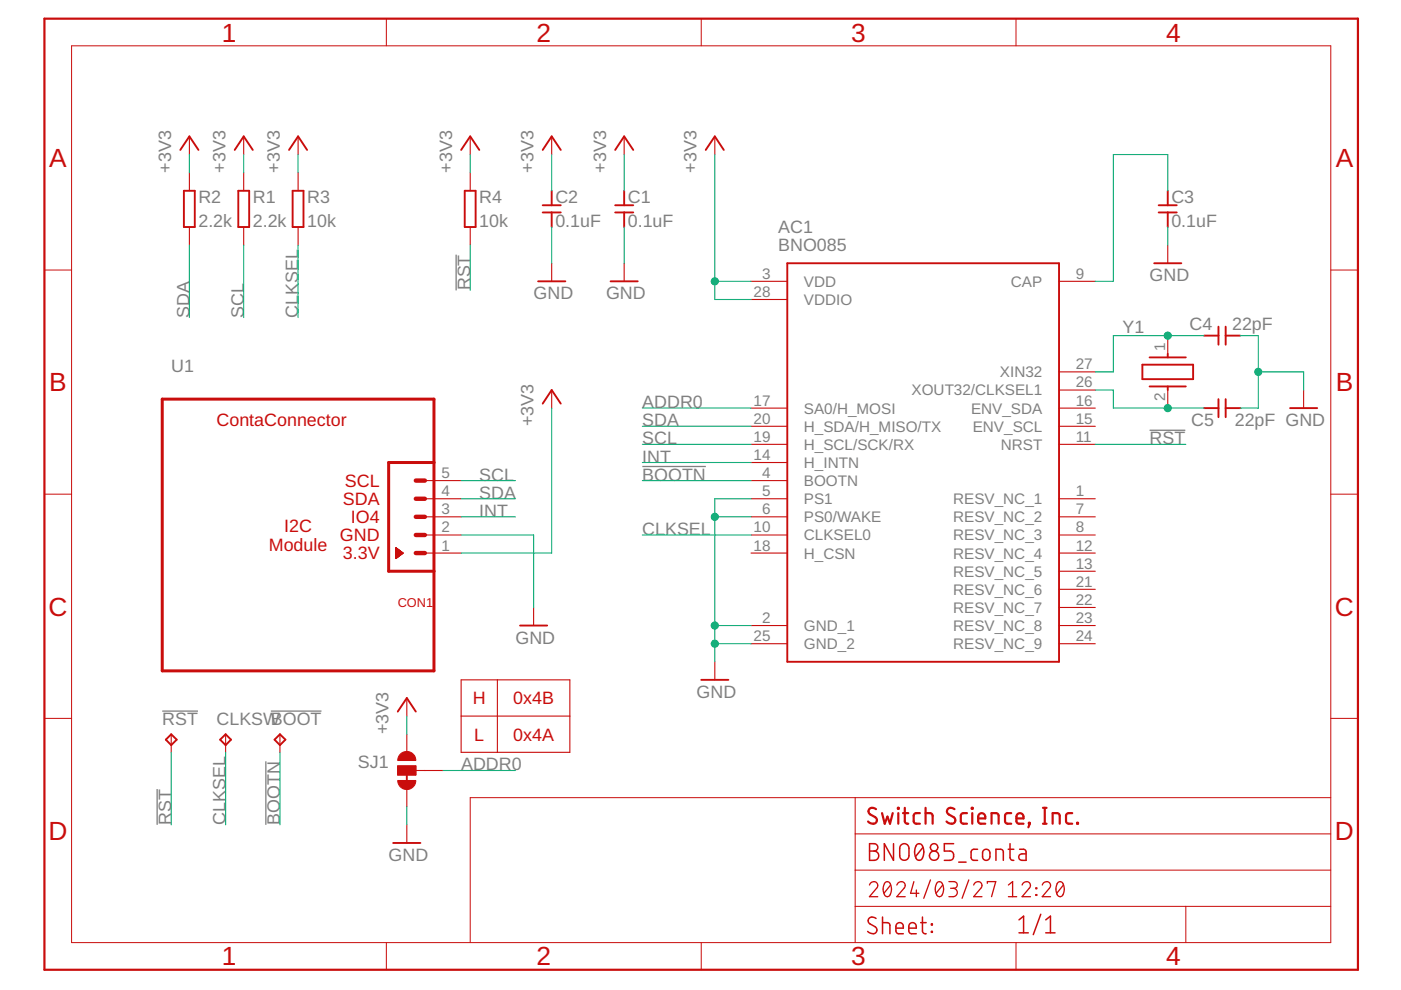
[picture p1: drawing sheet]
<svg xmlns="http://www.w3.org/2000/svg" width="297mm" height="210mm" viewBox="0 0 297 210" stroke-linecap="round" stroke-linejoin="round" font-family="sans-serif">
<path d="M96.7 54v7.6M136.2 98.9h13.4M243.7 91.2h7.6M34.4 150.8h7.6M57.4 150.8h10.8M33.3 167.3v7.6M56.4 161.4v13.5" fill="none" stroke="#808080" stroke-width=".28"/>
<g fill="none" stroke="#c90d0c" stroke-width=".23">
<path d="M40.2 28.9v3.9M40.2 36.6v3.8M51.7 28.9v3.9M51.7 36.6v3.8M63.2 28.9v3.9M63.2 36.6v3.8M99.7 28.9v3.9M99.7 36.6v3.8M117 28.9v3.9M132.3 28.9v3.9M151.6 28.9v3.9M40.2 48.1v3.9"/>
<path d="M51.7 48.1v3.9M63.2 48.1v3.9M99.7 48.1v3.9M117 55.8v3.8M132.3 55.8v3.8M159.2 59.6h7.7M224.5 59.6h7.7M247.6 52v3.8M159.2 63.5h7.7M224.5 78.8h7.7M247.6 71.2v3.8M117 82.7v3.8"/>
<path d="M159.2 94.2h7.7M159.2 98.1h7.7M159.2 90.4h7.7M159.2 86.5h7.7M224.5 94.2h7.7M224.5 90.4h7.7M224.5 86.5h7.7M224.5 82.7h7.7M247.6 82.7v3.8M276.4 82.7v3.8M90.1 105.7h7.7M90.1 101.9h7.7"/>
<path d="M90.1 109.6h7.7M90.1 113.4h7.7M90.1 117.3h7.7M159.2 105.7h7.7M159.2 101.9h7.7M159.2 109.6h7.7M159.2 113.4h7.7M159.2 117.3h7.7M224.5 105.7h7.7M224.5 109.6h7.7M224.5 113.4h7.7M224.5 117.3h7.7"/>
<path d="M113.1 128.8v3.8M159.2 132.6h7.7M159.2 136.5h7.7M224.5 132.6h7.7M224.5 121.1h7.7M224.5 124.9h7.7M224.5 128.8h7.7M224.5 136.5h7.7M36.3 155.7v3.8M47.8 155.7v3.8M59.4 155.7v3.8M86.3 148v3.8"/>
<path d="M86.3 155.7v3.8M97.8 144.1h23v15.4h-23zM97.8 151.8h23M105.5 144.1v15.4M151.6 140.3v3.8M84.3 162.4h3.9v1.9h-3.9zM86.3 167.2v3.8M86.3 174.9v3.8M88.2 163.4h5.7"/>
</g>
<g fill="none" stroke="#c90d0c" stroke-width=".4">
<path d="M38.2 31.8l2-2.9 1.9 2.9M49.8 31.8l1.9-2.9 1.9 2.9M61.3 31.8l1.9-2.9 1.9 2.9M97.8 31.8l1.9-2.9 1.9 2.9M115.1 31.8l1.9-2.9 1.9 2.9M130.4 31.8l1.9-2.9 2 2.9M149.6 31.8l2-2.9 1.9 2.9M39 40.4h2.3v7.7h-2.3zM50.5 40.4h2.3v7.7h-2.3zM62 40.4h2.3v7.7h-2.3zM98.5 40.4h2.3v7.7h-2.3zM114.1 59.6h5.8"/>
<path d="M115.1 45h3.8M115.1 43.5h3.8M117 40.4v3.1M117 45v3.1M129.5 59.6h5.7M130.4 45h3.9M130.4 43.5h3.9M132.3 40.4v3.1M132.3 45v3.1M166.9 55.8h57.6v84.5h-57.6zM244.7 55.8h5.8M245.7 45h3.8"/>
<path d="M245.7 43.5h3.8M247.6 40.4v3.1M247.6 45v3.1M242.2 77.3h10.8v3.1h-10.8zM243.7 75.8h7.7M247.6 75v.8M255.3 71.2h3M258.3 69.3v3.8M259.9 69.3v3.8M259.9 71.2h3.1M115.1 85.6l1.9-2.9 1.9 2.9M243.7 81.9h7.7"/>
<path d="M247.6 81.9v.8M255.3 86.5h3M258.3 84.6v3.9M259.9 84.6v3.9M259.9 86.5h3.1M273.5 86.5h5.8M110.3 132.6h5.7M36.3 155.7l1.2 1.1-1.2 1.2-1.1-1.2zM46.7 156.8l1.1-1.1 1.2 1.1-1.2 1.2zM58.2 156.8l1.2-1.1 1.1 1.1-1.1 1.2zM84.3 150.9l2-2.9 1.9 2.9M148.7 144.1h5.7"/>
<path d="M83.4 178.7h5.7M86.3 163.4v3.8"/>
</g>
<path d="M34.4 84.6h57.6v57.6h-57.6zM92 98.1h-9.6v23h9.6" fill="none" stroke="#c90d0c" stroke-width=".63"/>
<path d="M88.2 105.7h1.9M88.2 101.9h1.9M88.2 113.4h1.9M88.2 109.6h1.9M88.2 117.3h1.9" fill="none" stroke="#c90d0c" stroke-width=".93"/>
<g fill="none" stroke="#c90d0c" stroke-width=".21">
<path d="M15.2 9.7h267v190.2h-267zM81.9 4v5.7M148.7 4v5.7M215.4 4v5.7M9.4 57.3h5.8M282.2 57.3h5.7M9.4 104.8h5.8M83.9 116.1v2.3M83.9 116.1l1.6 1.2M83.9 118.4h.1M83.9 117.2l1.6 .1M83.9 117.2h1.5"/>
<path d="M83.9 117.1l1.4 .1M83.9 117.1h1.3M83.9 117l1.3 .1M83.9 117h1.2M83.9 116.9h1.1M83.9 116.8h1M83.9 116.8h.9M83.9 116.7h.9M83.9 116.6l.8 .1M83.9 116.6h.7M83.9 116.5l.6 .1M83.9 116.5h.6"/>
<path d="M83.9 116.4l.5 .1M83.9 116.4h.4M83.9 116.3l.4 .1M83.9 116.3h.3M83.9 116.2h.2M83.9 116.1h.1M84.1 118.3l-.2 .1M84.1 118.3h-.2M84.2 118.2l-.3 .1M84.2 118.2h-.3M84.3 118.1l-.4 .1M84.4 118.1h-.5"/>
<path d="M84.5 118l-.6 .1M84.5 118h-.6M84.6 117.9l-.7 .1M84.7 117.9h-.8M84.8 117.8l-.9 .1M84.8 117.8h-.9M84.9 117.7h-1M85 117.6l-1.1 .1M85 117.6h-1.1M85.1 117.5l-1.2 .1M85.2 117.5h-1.3M85.3 117.4l-1.4 .1"/>
<path d="M85.3 117.4h-1.4M85.4 117.3l-1.5 .1M85.4 117.3h-1.5M85.5 117.3l-1.6 1.1M282.2 104.8h5.7M9.4 152.3h5.8M282.2 152.3h5.7M181.3 169.1v30.8M181.3 176.8h100.9M282.2 169.1h-182.5v30.8M81.9 199.9v5.7M148.7 199.9v5.7"/>
<path d="M181.3 192.2h100.9M181.3 184.5h100.9M215.4 199.9v5.7M251.4 192.2v7.7"/>
</g>
<g fill="#c90d0c" stroke="#c90d0c" stroke-width=".21">
<path d="M84.3 165.5h3.9a1.92 1.92 0 0 1-2 1.9 1.92 1.92 0 0 1-1.9-1.9z" fill-rule="evenodd"/>
<path d="M84.8 160a1.92 1.92 0 0 1 2.1-.6 1.92 1.92 0 0 1 1.3 1.8h-3.9l.1-.5z" fill-rule="evenodd"/>
</g>
<path d="M84.3 162.4h3.9v1.9h-3.9z" fill="#c90d0c" stroke="#c90d0c" stroke-width=".21"/>
<g fill="none" stroke="#c90d0c" stroke-width=".32">
<path d="M184.4 178.9h.9a.78 .78 0 0 1 .8 .8 .78 .78 0 0 1-.8 .7 .98 .98 0 0 1 1 1 .98 .98 0 0 1-1 1h-.9zM189.4 178.9v3.5l-1.9-3.5v3.5M191.1 179.1a.99 .99 0 0 1 1-.1 .99 .99 0 0 1 .6 .9v1.5a.98 .98 0 0 1-1 1 .98 .98 0 0 1-.9-1v-1.5zM194.5 179l.6-.1a2.33 2.33 0 0 1 0 3.5h-.4a2.48 2.48 0 0 1-.2-3.4zM195.7 179.7l-1.6 1.9M202.2 178.9h-2v1.5h1.2a1 1 0 0 1 .8 1 1 1 0 0 1-.8 1h-1.2M214.1 178.9l.1 3.1 .2 .3 .5 .1M184.4 180.4h.9M185.7 194.7a.91 .91 0 0 0-1.1-.2 .91 .91 0 0 0-.4 1.1l1.3 .9a.85 .85 0 0 1 .2 1.2 .85 .85 0 0 1-1.2 .1l-.5-.3M187.1 195.6h1.2l.3 .3 .1 2.1M187.1 194.4v3.6M189.9 196.8h1.6a.82 .82 0 0 0-.5-1.2 .82 .82 0 0 0-1.1 .8v1l.3 .5 1.3 .1"/>
<path d="M192.7 196.8h1.6a.83 .83 0 0 0-.6-1.2 .83 .83 0 0 0-1 .8v1l.2 .5 1.4 .1M195.2 195.6h1.2M195.6 194.4v3.2l.4 .4h.4M197.5 195.9h.2v.2h-.2zM197.5 197.5h.2v.2h-.2zM203.3 182.8h1.5M207.3 180.1h-1l-.4 .5 .1 1.6 .3 .2h1M208.6 180.3a.79 .79 0 0 1 .8-.2 .79 .79 0 0 1 .5 .7 1.45 1.45 0 0 1-.3 1.4 .77 .77 0 0 1-.8 .2 .77 .77 0 0 1-.5-.8v-1zM211.2 182.4v-2.3h1.1l.3 .2 .1 2.1M213.8 180.1h1.1M216 195l1-.8v3.6M216 197.8h2"/>
<path d="M216.2 180.1h.9l.4 .4 .1 1.9h-.9a.69 .69 0 0 1-.7-.7 .69 .69 0 0 1 .7-.7h.9M220.7 193.8l-1.6 4.4M221.7 197.8h2M221.7 195l1-.8v3.6"/>
<circle cx="198" cy="179.7" r=".79"/>
<circle cx="198" cy="181.4" r=".99"/>
</g>
<g fill="none" stroke="#c90d0c" stroke-width=".47">
<path d="M9.4 4h278.5v201.6h-278.5zM185.7 171.6a.87 .87 0 0 0-1.1-.3 .87 .87 0 0 0-.4 1.1l1.3 .8a.82 .82 0 0 1 .2 1.2 .82 .82 0 0 1-1.1 .1l-.6-.3M187 172.4l.6 2.2 .6-1.5 .5 1.5 .6-2.2M190.4 171.3h.1v.2h-.1zM190.5 172.4v2.2M191.5 172.4h1.1M191.8 171.3l.1 3 .3 .3h.4M195 172.4h-.9l-.4 .6 .1 1.4 .3 .2h.9M196.2 172.4h1.1l.3 .2 .1 2M196.2 171.3v3.3M202.4 171.6a.87 .87 0 0 0-1.2-.3 .87 .87 0 0 0-.3 1.1l1.3 .8a.82 .82 0 0 1 .2 1.2 .82 .82 0 0 1-1.2 .1l-.5-.3M205 172.4h-.9l-.4 .6 .1 1.4 .3 .2h.9"/>
<path d="M206 171.3h.2v.2h-.2zM206.1 172.4v2.2M207.4 173.5h1.5a.79 .79 0 0 0-.5-1.1 .79 .79 0 0 0-1 .7l.1 1.3 .3 .2h1.1M210.2 174.6v-2.2h1.1l.3 .2 .1 2M214.4 172.4h-.9l-.4 .6 .1 1.4 .3 .2h.9M215.5 173.5h1.5a.79 .79 0 0 0-.5-1.1 .79 .79 0 0 0-1 .7l.1 1.3 .3 .2h1.1M218.1 174.5h.2v.1h-.2zM218.3 174.6l-.3 .8M221.1 171.3h.8M221.1 174.6h.8M221.5 171.3v3.3M223.2 174.6v-2.2h1.1l.3 .2 .1 2"/>
<path d="M227.3 172.4h-.9l-.3 .2-.1 .4 .1 1.4 .3 .2h.9M228.4 174.5h.2v.1h-.2z"/>
</g>
<g fill="none" stroke="#c90d0c" stroke-width=".28">
<path d="M184.3 187.6a.87 .87 0 0 1 1.3-.7 .87 .87 0 0 1 .2 1.4l-1.5 1.8h1.8M187.6 187.2a.74 .74 0 0 1 .8-.2 .74 .74 0 0 1 .5 .7 2.05 2.05 0 0 1-.6 2.4h-.2a1.54 1.54 0 0 1-.8-2zM188.8 187.6l-1.4 1.8M190.1 187.6a.88 .88 0 0 1 1.3-.6 .88 .88 0 0 1 .3 1.3l-1.6 1.8h1.8M193.8 186.9l-.7 2.5h1.7M194.3 188.7v1.4M197.3 186.6l-1.4 3.9M198.6 187.2a.74 .74 0 0 1 .9-.2 .74 .74 0 0 1 .4 .7 2.05 2.05 0 0 1-.5 2.4h-.2a1.54 1.54 0 0 1-.9-2zM199.9 187.6l-1.4 1.8M201.2 186.9h1.1a.71 .71 0 0 1 .7 .7 .71 .71 0 0 1-.7 .7h-.8M202.1 188.3a.89 .89 0 0 1 .9 .9 .89 .89 0 0 1-.9 .9h-.9M205.4 186.6l-1.4 3.9"/>
<path d="M206.4 187.6a.87 .87 0 0 1 1.3-.7 .87 .87 0 0 1 .2 1.4l-1.5 1.8h1.8M209.3 187.3v-.4h1.8l-.9 3.2M213.8 190.1h1.8M213.8 187.6l.9-.7v3.2M216.7 187.6a.87 .87 0 0 1 1.2-.7 .87 .87 0 0 1 .3 1.4l-1.5 1.8h1.8M219.6 188.3h.2v.1h-.2zM219.6 189.7h.2v.1h-.2zM221 187.6a.87 .87 0 0 1 1.2-.6 .87 .87 0 0 1 .3 1.3l-1.5 1.8h1.7M224.2 187.2a.74 .74 0 0 1 .9-.2 .74 .74 0 0 1 .4 .7 2.05 2.05 0 0 1-.5 2.4h-.2a1.5 1.5 0 0 1-.9-2zM225.5 187.6l-1.5 1.8"/>
</g>
<g fill="none" stroke="#0dab76" stroke-width=".23">
<path d="M40.2 32.8v3.8M51.7 32.8v3.8M63.2 32.8v3.8M99.7 32.8v3.8M117 32.8v7.6M132.3 32.8v7.6M151.6 32.8v30.7h7.6M40.2 52v15.3M51.7 52v15.3M63.2 52v15.3M99.7 52v9.6M117 48.1v7.7"/>
<path d="M132.3 48.1v7.7M151.6 59.6h7.6M247.6 40.4v-7.6h-11.5v26.8h-3.9M247.6 48.1v3.9M255.3 71.2h-19.2v7.6h-3.9M263 71.2h3.8v15.3h-3.8M266.8 78.8h9.6v3.9M117 86.5v30.8h-19.2M136.2 86.5h23M136.2 98.1h23M136.2 94.2h23M136.2 90.4h23"/>
<path d="M232.2 82.7h3.9v3.8h19.2M232.2 94.2h19.2M97.8 105.7h11.5M97.8 109.6h11.5M97.8 113.4h15.3v15.4M97.8 101.9h11.5M136.2 113.4h23M136.2 101.9h23M151.6 109.6h7.6M159.2 105.7h-7.6v34.6M151.6 132.6h7.6M151.6 136.5h7.6"/>
<path d="M36.3 159.5v15.4M47.8 159.5v15.4M59.4 159.5v15.4M86.3 151.8v3.9M86.3 171v3.9M93.9 163.4h15.4"/>
</g>
<g fill="#0dab76" stroke="#0dab76" stroke-width=".21">
<circle cx="151.6" cy="59.6" r=".76"/>
<circle cx="151.6" cy="109.6" r=".76"/>
<circle cx="151.6" cy="132.6" r=".76"/>
<circle cx="151.6" cy="136.5" r=".76"/>
<circle cx="266.8" cy="78.8" r=".76"/>
<circle cx="247.6" cy="86.5" r=".76"/>
<circle cx="247.6" cy="71.2" r=".76"/>
</g>
<g font-size="5.6" fill="#c90d0c">
<text x="47" y="8.8">1</text>
<text x="113.8" y="8.8">2</text>
<text x="180.5" y="8.8">3</text>
<text x="247.2" y="8.8">4</text>
<text x="10.5" y="35.4">A</text>
<text x="283.2" y="35.4">A</text>
<text x="10.5" y="83">B</text>
<text x="283.2" y="83">B</text>
<text x="10.3" y="130.5">C</text>
<text x="283" y="130.5">C</text>
<text x="10.3" y="178.1">D</text>
<text x="283" y="178.1">D</text>
<text x="47" y="204.7">1</text>
<text x="113.8" y="204.7">2</text>
<text x="180.5" y="204.7">3</text>
<text x="247.2" y="204.7">4</text>
</g>
<g font-size="3.8" fill="#808080">
<text x="36.3" y="36.6" transform="rotate(-90 36.3 36.6)">+3V3</text>
<text x="47.8" y="36.6" transform="rotate(-90 47.8 36.6)">+3V3</text>
<text x="59.4" y="36.6" transform="rotate(-90 59.4 36.6)">+3V3</text>
<text x="95.8" y="36.6" transform="rotate(-90 95.8 36.6)">+3V3</text>
<text x="113.1" y="36.6" transform="rotate(-90 113.1 36.6)">+3V3</text>
<text x="128.5" y="36.6" transform="rotate(-90 128.5 36.6)">+3V3</text>
<text x="147.7" y="36.6" transform="rotate(-90 147.7 36.6)">+3V3</text>
<text x="42.1" y="43.1">R2</text>
<text x="53.6" y="43.1">R1</text>
<text x="65.1" y="43.1">R3</text>
<text x="101.6" y="43.1">R4</text>
<text x="117.7" y="43.1">C2</text>
<text x="133.1" y="43.1">C1</text>
<text x="248.3" y="43.1">C3</text>
<text x="42.1" y="48.1">2.2k</text>
<text x="53.6" y="48.1">2.2k</text>
<text x="65.1" y="48.1">10k</text>
<text x="101.6" y="48.1">10k</text>
<text x="117.7" y="48.1">0.1uF</text>
<text x="133.1" y="48.1">0.1uF</text>
<text x="165" y="53.3">BNO085</text>
<text x="165" y="49.5">AC1</text>
<text x="248.3" y="48.1">0.1uF</text>
<text x="243.7" y="59.6">GND</text>
<text x="99.7" y="61.6" transform="rotate(-90 99.7 61.6)">RST</text>
<text x="113.1" y="63.5">GND</text>
<text x="128.5" y="63.5">GND</text>
<text x="40.1" y="67.3" transform="rotate(-90 40.1 67.3)">SDA</text>
<text x="51.7" y="67.3" transform="rotate(-90 51.7 67.3)">SCL</text>
<text x="63.2" y="67.3" transform="rotate(-90 63.2 67.3)">CLKSEL</text>
<text x="238" y="70.6">Y1</text>
<text x="252.2" y="70">C4</text>
<text x="261.2" y="70">22pF</text>
<text x="36.3" y="78.9">U1</text>
<text x="136.2" y="86.5">ADDR0</text>
<text x="113.1" y="90.4" transform="rotate(-90 113.1 90.4)">+3V3</text>
<text x="136.2" y="94.2">SCL</text>
<text x="136.2" y="90.4">SDA</text>
<text x="243.7" y="94.2">RST</text>
<text x="252.6" y="90.4">C5</text>
<text x="261.8" y="90.4">22pF GND</text>
<text x="101.6" y="101.9">SCL</text>
<text x="136.2" y="101.9">BOOTN</text>
<text x="136.2" y="98.1">INT</text>
<text x="101.6" y="105.7">SDA</text>
<text x="101.6" y="109.6">INT</text>
<text x="136.2" y="113.4">CLKSEL</text>
<text x="109.3" y="136.5">GND</text>
<text x="147.7" y="148">GND</text>
<text x="34.4" y="153.8">RST</text>
<text x="45.9" y="153.8">CLKSW</text>
<text x="57.4" y="153.8">BOOT</text>
<text x="82.4" y="155.7" transform="rotate(-90 82.4 155.7)">+3V3</text>
<text x="75.9" y="162.8">SJ1</text>
<text x="97.8" y="163.4">ADDR0</text>
<text x="36.3" y="174.9" transform="rotate(-90 36.3 174.9)">RST</text>
<text x="47.8" y="174.9" transform="rotate(-90 47.8 174.9)">CLKSEL</text>
<text x="59.4" y="174.9" transform="rotate(-90 59.4 174.9)">BOOTN</text>
<text x="82.4" y="182.6">GND</text>
</g>
<g font-size="3.8" fill="#c90d0c">
<text x="45.9" y="90.4">ContaConnector</text>
<text x="72.7" y="107.1">SDA</text>
<text x="73.1" y="103.2">SCL</text>
<text x="60.3" y="112.7">I2C</text>
<text x="74.4" y="110.9">IO4</text>
<text x="57" y="116.8">Module</text>
<text x="72.1" y="114.8">GND</text>
<text x="72.7" y="118.6">3.3V</text>
<text x="100.3" y="149.3">H</text>
<text x="108.8" y="149.3">0x4B</text>
<text x="100.6" y="157">L</text>
<text x="108.8" y="157">0x4A</text>
</g>
<g font-size="3.2" fill="#808080">
<text x="161.6" y="59.1">3</text>
<text x="228.1" y="59.1">9</text>
<text x="159.8" y="63">28</text>
<text x="170.4" y="60.8">VDD</text>
<text x="170.4" y="64.6">VDDIO</text>
<text x="214.3" y="60.8">CAP</text>
<text x="247" y="74.5" transform="rotate(-90 247 74.5)">1</text>
<text x="193.3" y="83.9">XOUT32/CLKSEL1</text>
<text x="212" y="80">XIN32</text>
<text x="228.1" y="82.2">26</text>
<text x="228.1" y="78.3">27</text>
<text x="159.8" y="86">17</text>
<text x="159.8" y="89.8">20</text>
<text x="170.4" y="87.7">SA0/H_MOSI</text>
<text x="205.9" y="87.7">ENV_SDA</text>
<text x="228.1" y="89.8">15</text>
<text x="228.1" y="86">16</text>
<text x="247" y="85" transform="rotate(-90 247 85)">2</text>
<text x="159.8" y="93.7">19</text>
<text x="170.4" y="95.4">H_SCL/SCK/RX</text>
<text x="170.4" y="91.5">H_SDA/H_MISO/TX</text>
<text x="206.2" y="91.5">ENV_SCL</text>
<text x="212.2" y="95.4">NRST</text>
<text x="228.1" y="93.7">11</text>
<text x="93.6" y="101.4">5</text>
<text x="159.8" y="97.5">14</text>
<text x="161.6" y="101.4">4</text>
<text x="170.4" y="99.2">H_INTN</text>
<text x="93.6" y="105.2">4</text>
<text x="161.6" y="105.2">5</text>
<text x="170.4" y="103.1">BOOTN</text>
<text x="170.4" y="106.9">PS1</text>
<text x="202.1" y="106.9">RESV_NC_1</text>
<text x="228.1" y="105.2">1</text>
<text x="93.6" y="112.9">2</text>
<text x="93.6" y="109">3</text>
<text x="159.8" y="112.9">10</text>
<text x="161.6" y="109">6</text>
<text x="170.4" y="110.7">PS0/WAKE</text>
<text x="202.1" y="110.7">RESV_NC_2</text>
<text x="228.1" y="109">7</text>
<text x="228.1" y="112.9">8</text>
<text x="93.6" y="116.7">1</text>
<text x="159.8" y="116.7">18</text>
<text x="170.4" y="114.6">CLKSEL0</text>
<text x="170.4" y="118.4">H_CSN</text>
<text x="202.1" y="114.6">RESV_NC_3</text>
<text x="202.1" y="118.4">RESV_NC_4</text>
<text x="228.1" y="116.7">12</text>
<text x="202.1" y="122.3">RESV_NC_5</text>
<text x="228.1" y="120.6">13</text>
<text x="228.1" y="124.4">21</text>
<text x="202.1" y="126.1">RESV_NC_6</text>
<text x="202.1" y="129.9">RESV_NC_7</text>
<text x="228.1" y="128.3">22</text>
<text x="159.8" y="135.9">25</text>
<text x="161.6" y="132.1">2</text>
<text x="170.4" y="133.8">GND_1</text>
<text x="170.4" y="137.6">GND_2</text>
<text x="202.1" y="133.8">RESV_NC_8</text>
<text x="202.1" y="137.6">RESV_NC_9</text>
<text x="228.1" y="132.1">23</text>
<text x="228.1" y="135.9">24</text>
</g>
<text font-size="2.7" fill="#c90d0c" x="84.3" y="128.8">CON1</text>
</svg>
